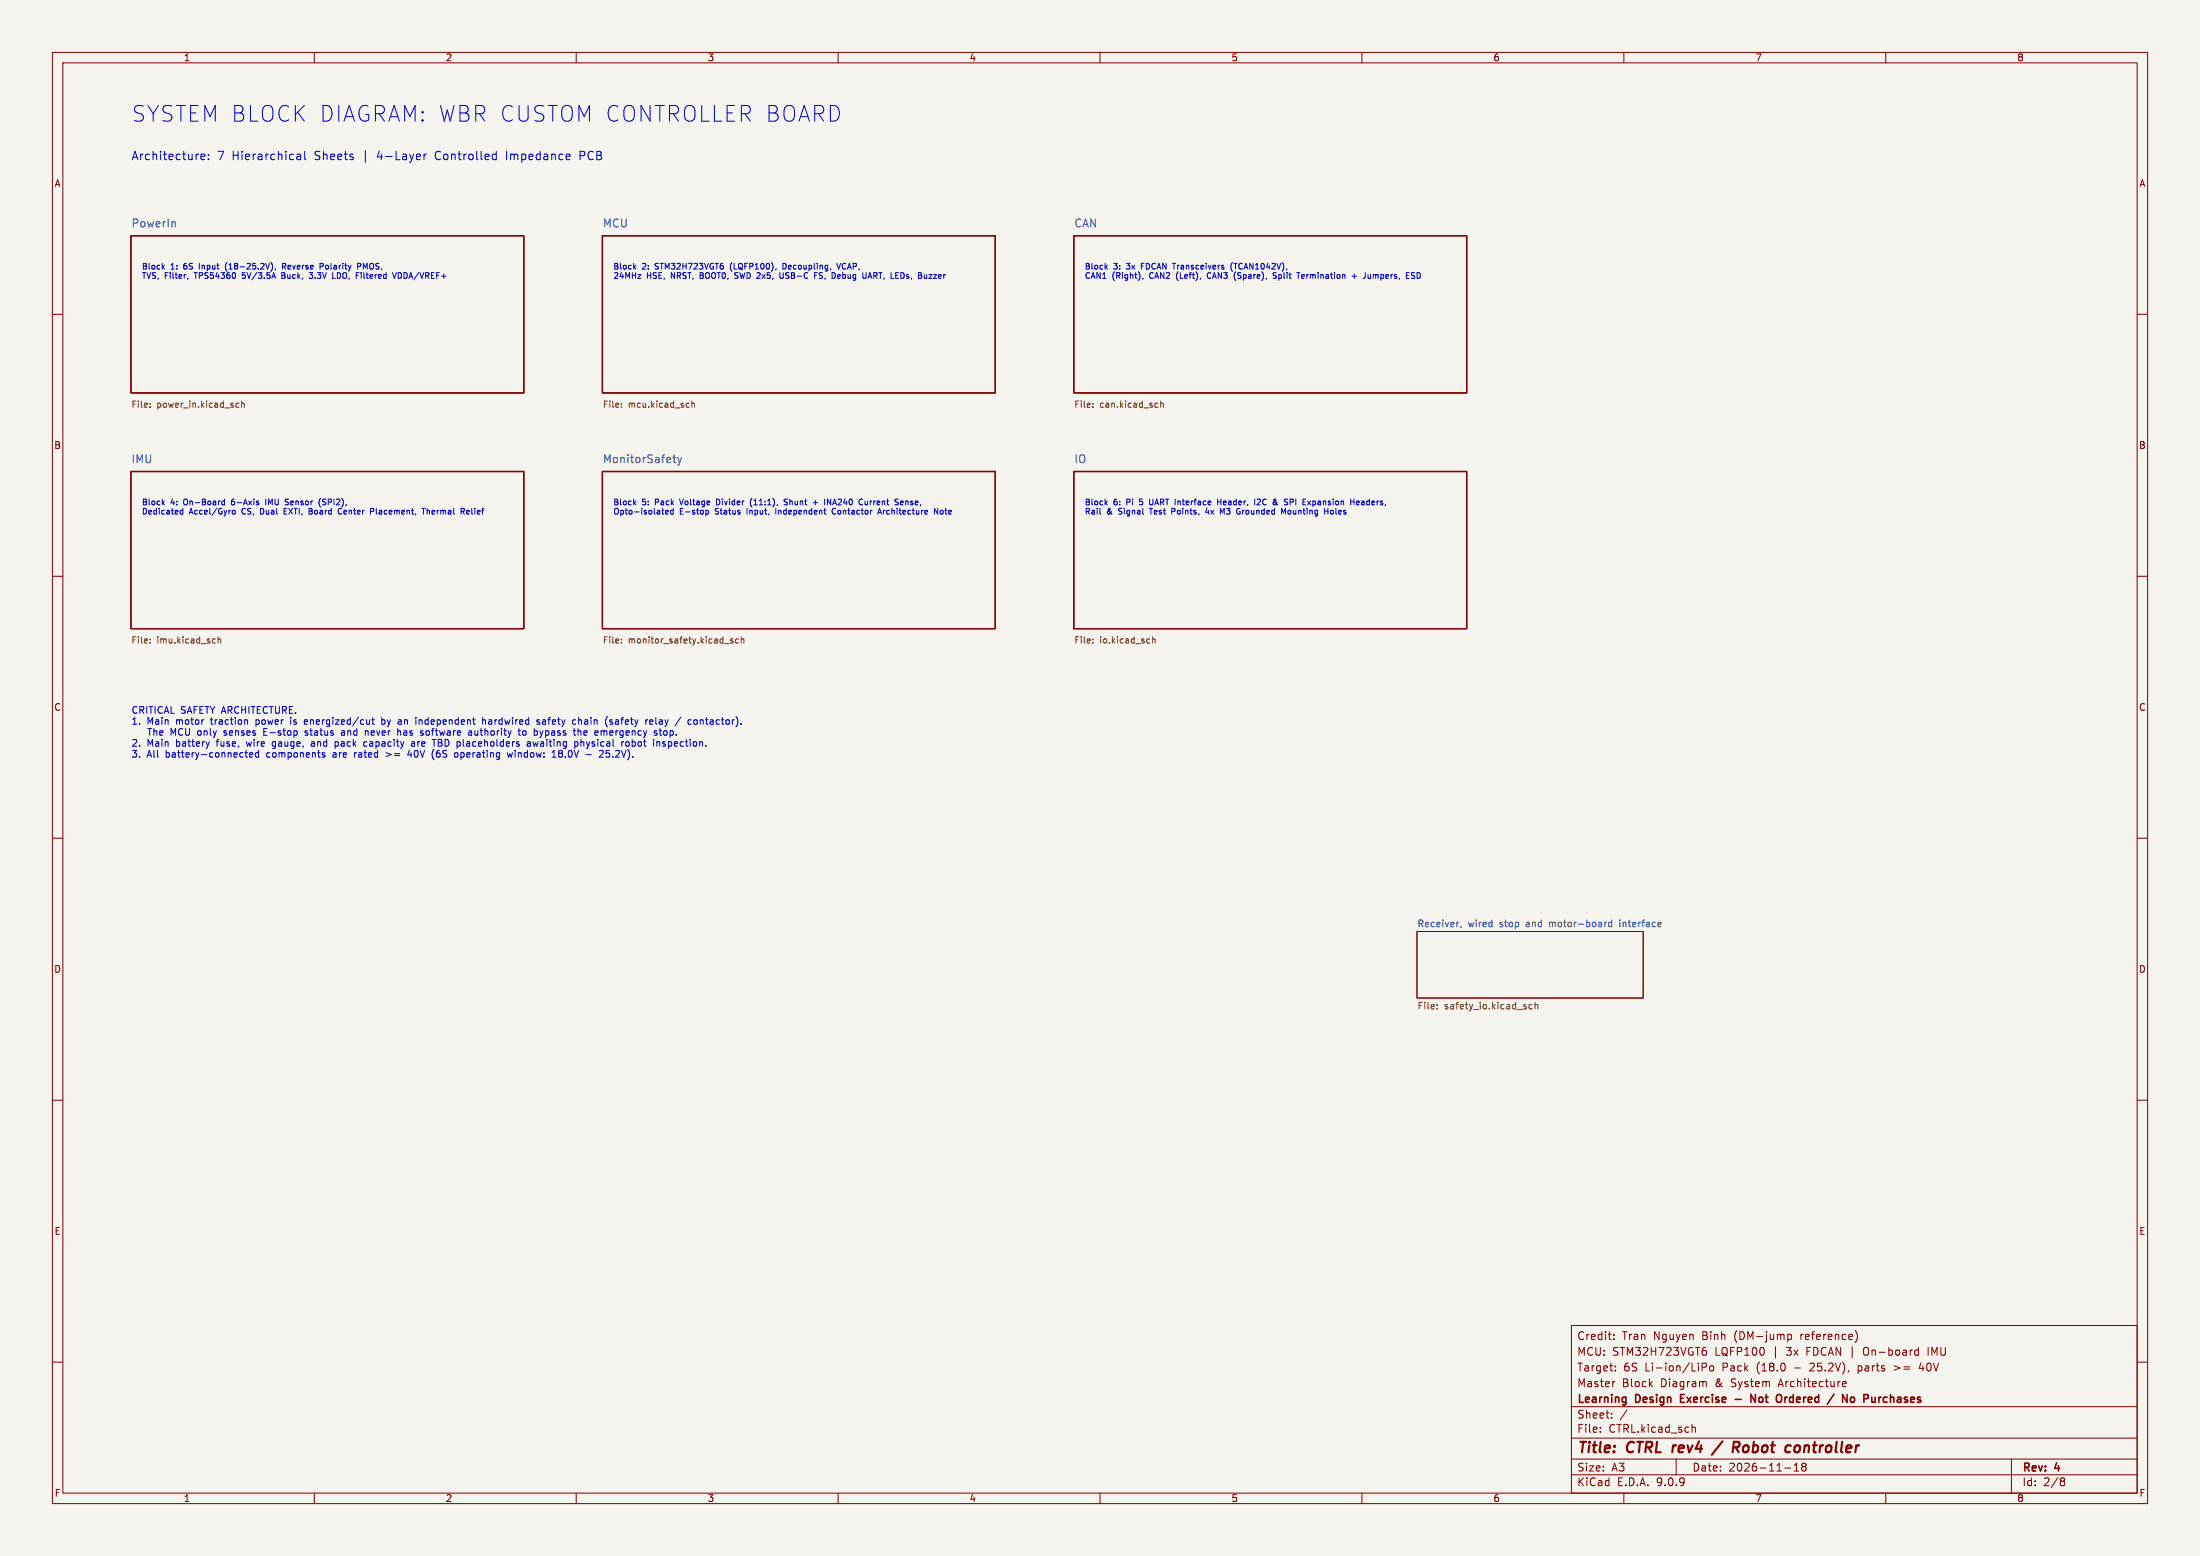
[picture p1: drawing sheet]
<svg xmlns="http://www.w3.org/2000/svg" width="420mm" height="297mm" viewBox="0 0 420 297" stroke-linecap="round" stroke-linejoin="round" font-family="sans-serif">
<path d="M0 0h420v297h-420z" fill="#f5f4ef" stroke="#f5f4ef" stroke-width=".19"/>
<g fill="none" stroke="#840000" stroke-width=".19">
<path d="M10 10h400v277h-400zM12 12h396v273h-396zM60 10v2M110 10v2M160 10v2M210 10v2M260 10v2M310 10v2M360 10v2M10 60h2M408 60h2M10 110h2"/>
<path d="M408 110h2M10 160h2M408 160h2M270.5 177.8h43.2v12.7h-43.2zM10 210h2M408 210h2M300 253h108v32h-108zM308.1 255.5v.2M308.1 254.8v.1M325.4 257.2h.3M325.5 257.8l.3 .2v.4l-.3 .3M341.3 254.7v1.5"/>
<path d="M341.3 254.8l.4-.1 .3 .3-.1 .6h-.6M354.2 254a1.76 1.76 0 0 1 0 2.2M355.8 257.4v1.1M365.8 257.7l.4 .1M366.2 257.2v1.5M366.2 258.6l-.4 .1M368.1 257.2v1.5M10 260h2M300 278.5h108M300 274.5h108M300 268.5h108M305.5 273.2v.2"/>
<path d="M305.5 272.5v.1M307.7 270.5v.2M307.7 269.8v.1M308.3 263.7l-.3 .1M308.4 261.5v.2M308.4 260.8v.1M310.6 269.1l-1.3 1.9M320 278.5v3M323 271.9v1.5M323 272.5l.2-.1 .4 .1 .1 .9M324.9 261l.8-.1 .1-.2-.1-.4-.2-.1h-.6v1.5M325.5 263.7l.2 .2v.8"/>
<path d="M326.5 260.8l.4-.1 .3 .3v.4l-.3 .3-.4-.1-.1-.2zM342.5 279.7l.4-.4v1.5M344.2 279.9l-.3 .3 .1 .4 .2 .2 .5-.1 .1-.2-.1-.4-.2-.2M344.2 279.9l-.3-.3 .3-.3 .5 .1 .1 .2-.3 .3M344.2 279.9h.3M351.7 263.9l.2-.2h.3l.2 .2v.1l-.7 .2M351.7 264.5l.2 .2 .5-.1M354.7 260.7v1.5M354.7 261.6l.2 .1M354.9 260.7l-.2 .1M361.6 260.7l1.1 .4-1.1 .4M366.7 260.1l-.3 1.1h.9"/>
<path d="M384 278.5v6.5M408 260h2M60 285v2M110 285v2M160 285v2M210 285v2M260 285v2M300 281.5h108M310 285v2M340.7 280.2h1.2M342.5 280.8h.9M360 285v2"/>
<path d="M393.6 282.1l.4 .1 .2 .2-.3 .3M393.6 282.7h.3M393.9 282.7l.2 .2 .1 .4-.2 .2-.4 .1"/>
</g>
<path d="M319.4 275.9l-.2 1.3M328.8 275.1l-2 2.6M331 275.2l1 .1a.58 .58 0 0 1-.4 1h-.7M331.4 276.3l.5 .9M343.5 276a.59 .59 0 0 0-.9 .3v.7a.53 .53 0 0 0 .9 0" fill="none" stroke="#840000" stroke-width=".4"/>
<path d="M320.8 266.9h.5M321.5 266.2h-.7v1.5h.7M331.3 267.1h1.1M335.1 266.2v1.5l-.8-1.5v1.5M340.8 266.7v1M341 266.7l-.2 .3M353.4 266.8l.4-.1 .2 .3-.1 .6h-.5M359.1 266.7l-.3 .1" fill="none" stroke="#840000" stroke-width=".3"/>
<path d="M25 45h75v30h-75zM115 45h75v30h-75zM205 45h75v30h-75zM25 90h75v30h-75zM115 90h75v30h-75zM205 90h75v30h-75z" fill="none" stroke="#840000" stroke-width=".25"/>
<g fill="none" stroke="#725600" stroke-width=".19">
<path d="M28.6 77.6v.1M28.6 77v.1M45.1 77.6l.5 .1M45.6 77l-.5 .1M46.1 77.1l.5-.1v.7M46.1 76.5v1.2M118.6 77.6v.1M118.6 77v.1M131.4 76.9l.2 .1M131.6 77.7h-.2M132.1 76.5v1.2M132.1 77.1l.4-.1 .1 .7"/>
<path d="M208.6 77.6v.1M208.6 77v.1M220.9 76.9l.1 .1M221 77.7h-.1M221.6 77.1l.4-.1 .1 .7M221.6 76.5v1.2M28.6 122v.1M28.6 122.6v.1M41 121.9l.1 .1M41.1 122.7h-.1M41.6 122.1l.5-.1v.7M41.6 121.5v1.2"/>
<path d="M118.6 122v.1M118.6 122.6v.1M139.9 122l-.3-.1-.2 .2 .1 .2 .4 .1v.3h-.5M141 122l-.4-.1-.2 .3 .1 .5h.5M141.5 122.1l.5-.1v.7M141.5 121.5v1.2M208.6 122v.1M208.6 122.6v.1M220 122.1l.5-.1v.7M220 121.5v1.2M274.4 192.5v.1M274.4 191.8v.1"/>
<path d="M292.5 191.8l-.4-.1-.2 .3 .1 .5h.5M293 191.9l.2-.2 .3 .1 .1 .8M293 191.3v1.3"/>
</g>
<g fill="none" stroke="#006464" stroke-width=".19">
<path d="M33.2 42.3l.3 .2v.8M128.5 87.3h.5M128.7 86.8v1.3l.3 .2M129.4 87.3l.3 1M129.7 88.3l-.3 .5M130.1 87.3l-.4 1M278.4 176h.1M279 176.8l-.2 .3M306.7 176l-.3 .3M307.7 176.1l-.4-.1-.2 .3 .1 .5h.5M307.7 175.6v1.3M309.3 175.6v.1"/>
<path d="M309.3 176v.9"/>
</g>
<g fill="none" stroke="#0000c2" stroke-width=".19">
<path d="M38.4 29.9l.7-.1-.1-.3-.4-.1-.2 .2v.8h.6M39.8 30.3v.2M39.8 29.5v.1M56.6 30.3l.3 .2 .5-.1M56.7 29.5h.6l.1 1M57.4 29.8l-.5 .1-.3 .2M58.2 28.9v1.4l.2 .2M80.9 29.4v1.1M81.4 29.4l-.3 .1-.2 .2M94.3 29.4l.4 .1M94.7 30.4l-.4 .1M94.7 28.9v1.6"/>
<path d="M110.7 29.7h.6M111.3 28.9h-.6v1.6M31.1 50.9l.3 .5M31.4 50.6l-.4 .5M35.9 53.1l-.1 .2M43.2 50.3l-.2 .5 .2 .8M51.7 50.1a1.26 1.26 0 0 1 0 1.7M52.2 52l.4 1.1M52.6 51.3l-.1 .2M53.8 52.6h.4M54.2 50.8l.3 .6M54.2 52h-.4v1.1h.4"/>
<path d="M54.4 50.3h-.5v1.1M54.4 50.8h-.5M59 53l.5 .1M59.7 52l-.4 .5h.2M61.1 50.8h.5l.1-.4-.6-.1v1.1M63.5 53.1h.5M68.3 50.8h.5v-.4l-.5-.1v1.1M69 52v.1M74.9 52l.4 1.1 .4-1.1M76.3 52h-.3v1.1h.3M121.1 50.9l.3 .5M121.4 50.6l-.4 .5"/>
<path d="M140.3 53.1h.4M140.3 52.5l.2 .1M148.9 52v.9l.2 .2 .4-.2v-.9M149.7 50.3h-.2v1.1h.2M155.5 52.6h.4M155.5 52v1.1M156.4 53.1h.1M158.6 51.3l-.1 .2M159.7 50.3l.4 1.1 .4-1.1M160.1 52.4l-.2 .2v.4l.2 .1M160.4 52.7l-.5 .1M165.8 52.8h.5"/>
<path d="M166.1 52l-.4 1.1M176.9 53l-.3 .1M176.9 52.4v.7M211.1 50.9l.3 .5M211.4 50.6l-.4 .5M218.2 53.1l-.1 .2M230.6 52.2l-.1 .5 .2 .4M235.3 50.1a1.26 1.26 0 0 0 0 1.7M235.6 53.1l.3 .5M243.1 52.5l.5 .2 .1 .2-.2 .2h-.5M247.5 52h.7M247.9 52v1.1"/>
<path d="M258.1 52.7h.9M258.5 52.3v.8M260.6 52v.8M261.2 52.4v.7l.4-.1M268.5 53.1h.5M268.5 52.6h.4M268.5 52h.5M270.1 52.1l-.5-.1-.2 .2 .1 .3 .5 .2v.3l-.6 .1M31.1 95.9l.3 .5M31.4 95.6l-.4 .5M34.9 97.5l-.3-.1-.2 .2 .1 .5h.4M34.9 97v1.1"/>
<path d="M42.9 95.7l-.3-.1-.3 .2 .1 .5h.5M42.9 95.3v1.1M44.4 97.5l.3-.1 .2 .2v.3l-.2 .2-.4-.2zM49.3 96l.1 .2-.1 .2M49.3 95.6l.1 .1M50.7 95.3v1.1M54.2 97.6h.4M54.4 96.3l.5 .1M54.5 95.7l.4 .1M54.8 97h-.6v1.1h.6M54.9 95.3l-.4 .1M59 98.1h.4"/>
<path d="M59 97.6h.4M59.4 97.6h.1M59.5 97.5l-.1 .1M61.2 95.1a1.26 1.26 0 0 0 0 1.7M64.6 97.3a.49 .49 0 0 0 0 .6 .49 .49 0 0 0 .6 .1M70.7 97h.5l.2 .2-.1 .4h-.6M80.5 97h.7M80.8 97v1.1M81.5 97v1.1M81.8 97.4l-.3 .1M88 97h.4l.2 .2-.1 .4h-.5M88.3 97.6l.3 .5"/>
<path d="M89.4 97.4l-.3 .2v.5h.3M89.6 97.7l-.5 .1M121.1 95.9l.3 .5M121.4 95.6l-.4 .5M126.3 97.4h.4M126.5 98.1h.2M127.1 97.8l.5-.1-.1-.2-.3-.1-.1 .2v.5h.4M128.5 97.5l-.3-.1-.2 .2 .1 .5h.4M128.5 97v1.1M129.7 95.3l.4 1.1M134.8 97.4v1.1M135.2 97.5v.5l-.4 .1"/>
<path d="M137.1 95.3h-.3v1.1h.3M143.6 95.1a1.26 1.26 0 0 0 0 1.7M148.1 97v1.1M150.3 95.3h-.4l-.2 .2 .1 .2 .5 .2v.4h-.6M155.2 95.9h.9M155.7 95.5v.9M157.4 95.3v1.1M158 96.4v-1.1l.6 1.1M159 97.2a.57 .57 0 0 0 .3 .9M164.5 95.3l.2 .1M164.7 96.3l-.2 .1M165.1 95.6v.6l.3 .2"/>
<path d="M167.5 98.1l.4-1.1 .4 1.1M167.6 97.8h.6M171.3 95.3h.2M171.4 95.9l.1 .2-.1 .2M171.9 96l.5-.1v-.2l-.4-.1-.1 .2v.5h.5M179 97v1.1l-.6-1.1v1.1M210 98.1h.1M211.1 95.9l.3 .5M211.4 95.6l-.4 .5M219.5 95.3v.9l.2 .2M223.7 97.6h.4M223.7 97v1.1"/>
<path d="M230.4 97l-.3 .8h.7M232.5 95.3v1.1M232.5 95.8h.6M233 97l.3 .8 .4-.8M233.1 95.3v1.1M236.5 97.7h.2v.3l-.2 .1M239.5 95.3v1.1M240.5 95.3l-.5 .1M240.6 95.7l-.7 .7h.7M243.6 96.2l.3 .2M243.8 95.8l-.2 .5M244.7 97l.3 .8 .4-.8v1.1"/>
<path d="M246.3 95.8h.4M246.7 95.3h-.4v1.1M249.6 95.6l.6 .8M250.2 95.6l-.6 .8M252.9 97.6h.6M253.5 97v1.1M254.1 97.5l-.1 .4 .3 .2M257.9 95.8h.6M258.5 95.3v1.1M259 96l.5-.1-.1-.2-.3-.1-.1 .2v.5h.4M43.1 139.5l-.4 .2 .1 .1 .3 .1M46.9 137.4l.4 .2v.7"/>
<path d="M50.4 139v1.3h.6M50.4 139.7h.4M55.5 137.4v.9M58.4 139.5l-.2 .2 .1 .1 .4 .2 .1 .2-.2 .1h-.4M58.5 137.4h-.2l-.2 .2 .1 .6 .3 .1M58.7 137.7l-.6 .1M65.7 139.5l.1 .8M65.8 139.8h-.5l-.1 .2 .1 .3h.5M70.2 139.5l.1 .8M70.5 137.4v.9M70.5 138.1l-.1 .2M71 137.4h.5"/>
<path d="M71.2 137v1.1l.3 .2M72.9 137.4h.5M72.9 138.2h.5M72.9 137v1.3M76.2 137.4h.2l.2 .2v.7M76.4 139.5l.1 .8M76.6 138.2l-.4 .1M76.6 137.7l-.4 .1M77.2 139.8l-.2 .2 .2 .3M77.2 139.5h-.1M80 137.4v.9M80.4 137.4l-.4 .1"/>
<path d="M81.4 139.5l-.1 .6 .1 .2h.3M90 139.5v.8M90 139.8h-.4M90.7 139.5v.8h.5M92.1 137.5l.2-.1h.3l.1 .9M92.1 137v1.3M98.9 139.5h.5M99.8 139.6l.2-.1 .4 .1v.5l-.1 .2h-.3l-.2-.1zM103 137.4h-.3l-.2 .2v.2l.5 .1v.3h-.5M103.7 139.5l-.4 .8M104 137.4h-.4M104 137.8h-.3l-.2 .1 .1 .3 .4 .1"/>
<path d="M109.5 137.4h.4M109.9 138.2l-.4 .1M110.5 137v1.3M110.8 137.4l-.3 .1M110.8 139.5l.1 .8M111.9 139.5h-.3l-.1 .2v.6h.4M112.1 139.8l-.6 .1M115.4 139.5h.4l.1 .8M116.9 137.4h-.3l-.2 .2 .1 .2 .4 .1v.3h-.5M124 137.8l.6-.1v-.3h-.4l-.2 .2 .1 .6h.5M126.8 139.5l-.1 .6 .2 .2h.3l.2-.2-.2-.6M132.7 137.4h.3l.1 .2v.5l-.4 .2"/>
<path d="M40 141.6l-.4 .8M42.7 140.3h.4M46.8 143.7h.5M47 143.2v1.1l.3 .2M47.6 144.1l.7-.1-.1-.3h-.4l-.2 .1 .1 .7h.5M49.4 143.7h-.4l-.3 .2 .2 .6h.5M49.4 143.2v1.3M52 142.8l.2 .1M52.1 141.6l-.1 .2 .1 .6M59.8 141.6h-.3M59.9 141.9h-.3l-.2 .2 .1 .3h.4M61.6 143.7h.4"/>
<path d="M61.6 144l.4 .2 .1 .1-.2 .2h-.4M64 141.6h.5M64 142.4h.5M64 141.6v1.3M67.7 143.7v.8M67.8 143.7l-.1 .2M70 141.6h-.3l-.3 .2 .1 .6h.5M73.7 143.7l1 .3-1 .4M78.2 143.2l-.4 .9h.8M78.6 141.6h.5v.8M79.1 141.9h-.4l-.2 .2 .2 .3h.4M82.7 144.8l.2 .2"/>
<path d="M87.3 143.7l.1 .6-.1 .2h-.3M90 140.3h-.4M96.8 143.7l.3 .8 .2-.6 .3 .6 .2-.8M99.1 140.3h.3M100.7 141.6h.5v.8M101.2 141.9h-.4l-.2 .2 .2 .3h.4M101.7 141.6l.3 .8 .2-.6M105.4 144.5h.7M105.8 143.2v1.3M106.8 143.7l.1 .1-.3 .2v.3l.3 .2M110.2 141.6l.1 .2v.5l-.2 .1h-.4M110.9 141.1v1.3"/>
<path d="M111.4 141.6h-.3l-.2 .1M111.9 144h1M115.2 143.6l-.8 .9h.8M115.7 144.4l.5 .1M115.7 143.2v.6l.2-.1M119.6 141.6l-.2 .6 .3 .2h.3l.1-.2-.1-.6M125.9 141.6v.8M126.1 140.3h.2M126.5 142.4h.4M126.9 141.6l-.4 .2 .1 .1 .3 .1"/>
</g>
<text font-size="4.2" fill="#0000c2" x="25" y="23.5">SYSTEM BLOCK DIAGRAM: WBR CUSTOM CONTROLLER BOARD</text>
<g font-size="2.8" fill="#840000">
<text x="301" y="277.9">Title:</text>
<text x="310.6" y="277.9">CTRL</text>
<text x="320.1" y="277.9">rev4</text>
<text x="328.8" y="277.9">/</text>
<text x="333.2" y="277.9">Robot</text>
<text x="344.1" y="277.9">controller</text>
</g>
<g font-size="2.2" fill="#0000c2">
<text x="25" y="30.8">Architecture:</text>
<text x="41.4" y="30.8">7</text>
<text x="44.3" y="30.8">Hierarchical</text>
<text x="60.2" y="30.8">Sheets</text>
<text x="69.4" y="30.8">|</text>
<text x="72.3" y="30.8">4-Layer</text>
<text x="83.5" y="30.8">Controlled</text>
<text x="97.2" y="30.8">Impedance</text>
<text x="111.4" y="30.8">PCB</text>
</g>
<g font-size="2.1" fill="#006464">
<text x="25" y="43.5">PowerIn</text>
<text x="115" y="43.5">MCU</text>
<text x="205" y="43.5">CAN</text>
<text x="25" y="88.5">IMU</text>
<text x="115" y="88.5">MonitorSafety</text>
<text x="205" y="88.5">IO</text>
</g>
<g font-size="2.1" fill="#840000">
<text x="301" y="256">Credit:</text>
<text x="309.6" y="256">Tran</text>
<text x="315.7" y="256">Nguyen</text>
<text x="325.1" y="256">Binh</text>
<text x="331.3" y="256">(DM-jump</text>
<text x="344.1" y="256">reference)</text>
<text x="301" y="262">Target:</text>
<text x="301" y="259">MCU: STM32H723VGT6</text>
<text x="309.9" y="262">6S</text>
<text x="314.1" y="262">Li-ion/LiPo</text>
<text x="327.4" y="259">LQFP100</text>
<text x="329" y="262">Pack</text>
<text x="335.6" y="262">(18.0</text>
<text x="338.6" y="259">|</text>
<text x="341.3" y="259">3x</text>
<text x="342.9" y="262">-</text>
<text x="345.3" y="259">FDCAN</text>
<text x="346.1" y="262">25.2V),</text>
<text x="353.7" y="259">|</text>
<text x="355.4" y="262">parts</text>
<text x="356.4" y="259">On-board</text>
<text x="362.4" y="262">&gt;=</text>
<text x="367.4" y="262">40V</text>
<text x="368.9" y="259">IMU</text>
<text x="301" y="268.2">Learning</text>
<text x="301" y="265">Master</text>
<text x="309.6" y="265">Block</text>
<text x="312.3" y="268.2">Design</text>
<text x="317.1" y="265">Diagram</text>
<text x="321.5" y="268.2">Exercise</text>
<text x="327.6" y="265">&amp;</text>
<text x="330.8" y="265">System</text>
<text x="336.1" y="268.2">Not</text>
<text x="340" y="265">Architecture</text>
<text x="341.6" y="268.2">Ordered</text>
<text x="352.1" y="268.2">/</text>
<text x="355.4" y="268.2">No</text>
<text x="360.1" y="268.2">Purchases</text>
<text x="301" y="273.7">File:</text>
<text x="301" y="271">Sheet:</text>
<text x="307.1" y="273.7">CTRL.kicad_sch</text>
<text x="301" y="281.1">Size:</text>
<text x="307.6" y="281.1">A3</text>
<text x="323" y="281.1">Date:</text>
<text x="330" y="281.1">2026-11-18</text>
<text x="386" y="281.3">Rev:</text>
<text x="392.4" y="281.3">4</text>
<text x="301" y="283.9">KiCad</text>
<text x="308.7" y="283.9">E.D.A.</text>
<text x="316.3" y="283.9">9.0.9</text>
<text x="386" y="283.9">Id:</text>
<text x="390.1" y="283.9">2/8</text>
</g>
<g font-size="1.8" fill="#840000">
<text x="35" y="11.9">1</text>
<text x="85" y="11.9">2</text>
<text x="135" y="11.9">3</text>
<text x="185" y="11.9">4</text>
<text x="235" y="11.9">5</text>
<text x="285" y="11.9">6</text>
<text x="335" y="11.9">7</text>
<text x="385" y="11.9">8</text>
<text x="10.3" y="35.9">A</text>
<text x="408.3" y="35.9">A</text>
<text x="10.3" y="85.9">B</text>
<text x="408.2" y="85.9">B</text>
<text x="10.3" y="135.9">C</text>
<text x="408.2" y="135.9">C</text>
<text x="10.3" y="185.9">D</text>
<text x="408.2" y="185.9">D</text>
<text x="10.3" y="235.9">E</text>
<text x="408.3" y="235.9">E</text>
<text x="10.3" y="285.9">F</text>
<text x="35" y="286.9">1</text>
<text x="85" y="286.9">2</text>
<text x="135" y="286.9">3</text>
<text x="185" y="286.9">4</text>
<text x="235" y="286.9">5</text>
<text x="285" y="286.9">6</text>
<text x="335" y="286.9">7</text>
<text x="385" y="286.9">8</text>
<text x="408.3" y="285.9">F</text>
</g>
<g font-size="1.8" fill="#0000c2">
<text x="25" y="136.4">CRITICAL SAFETY ARCHITECTURE.</text>
<text x="25" y="138.5">1.</text>
<text x="25" y="142.7">2.</text>
<text x="28" y="138.5">Main</text>
<text x="28" y="142.7">Main</text>
<text x="28.6" y="140.6">The</text>
<text x="33" y="140.6">MCU only</text>
<text x="33.7" y="138.5">motor</text>
<text x="33.7" y="142.7">battery</text>
<text x="40.5" y="138.5">traction</text>
<text x="41.6" y="142.7">fuse,</text>
<text x="43.6" y="140.6">senses</text>
<text x="47.5" y="142.7">wire</text>
<text x="49.3" y="138.5">power</text>
<text x="51.3" y="140.6">E-stop</text>
<text x="52.6" y="142.7">gauge,</text>
<text x="56.1" y="138.5">is</text>
<text x="58.9" y="138.5">energized/cut</text>
<text x="59.4" y="140.6">status</text>
<text x="60.2" y="142.7">and</text>
<text x="64.9" y="142.7">pack</text>
<text x="66.6" y="140.6">and</text>
<text x="70.7" y="142.7">capacity</text>
<text x="71.3" y="140.6">never</text>
<text x="73.9" y="138.5">by</text>
<text x="77.2" y="138.5">an</text>
<text x="77.7" y="140.6">has</text>
<text x="80" y="142.7">are</text>
<text x="80.8" y="138.5">independent</text>
<text x="82.3" y="140.6">software</text>
<text x="84.2" y="142.7">TBD placeholders</text>
<text x="91.6" y="140.6">authority</text>
<text x="93.7" y="138.5">hardwired</text>
<text x="101.4" y="140.6">to</text>
<text x="102.6" y="142.7">awaiting</text>
<text x="104.3" y="138.5">safety</text>
<text x="104.5" y="140.6">bypass</text>
<text x="111.3" y="138.5">chain</text>
<text x="111.9" y="142.7">physical</text>
<text x="112.3" y="140.6">the</text>
<text x="116.6" y="140.6">emergency</text>
<text x="117.8" y="138.5">(safety</text>
<text x="121.1" y="142.7">robot</text>
<text x="125.6" y="138.5">relay</text>
<text x="127.3" y="142.7">inspection.</text>
<text x="128.1" y="140.6">stop.</text>
<text x="131.6" y="138.5">/</text>
<text x="134.1" y="138.5">contactor).</text>
<text x="25" y="144.8">3.</text>
<text x="28" y="144.8">All</text>
<text x="31.7" y="144.8">battery-connected</text>
<text x="51.2" y="144.8">components</text>
<text x="64" y="144.8">are</text>
<text x="68.3" y="144.8">rated</text>
<text x="74.5" y="144.8">&gt;=</text>
<text x="78.9" y="144.8">40V</text>
<text x="83.7" y="144.8">(6S</text>
<text x="88.2" y="144.8">operating</text>
<text x="98.5" y="144.8">window:</text>
<text x="107.2" y="144.8">18.0V</text>
<text x="116.6" y="144.8">25.2V).</text>
</g>
<g font-size="1.8" fill="#006464">
<text x="270.5" y="177">Receiver,</text>
<text x="280.3" y="177">wired</text>
<text x="286.4" y="177">stop</text>
<text x="291.6" y="177">and</text>
<text x="296.2" y="177">motor-board</text>
<text x="309.9" y="177">interface</text>
</g>
<g font-size="1.8" fill="#725600">
<text x="270.5" y="193">File:</text>
<text x="275.7" y="193">safety_io.kicad_sch</text>
</g>
<g font-size="1.7" fill="#725600">
<text x="25" y="78.2">File:</text>
<text x="30" y="78.2">power_in.kicad_sch</text>
<text x="115" y="78.2">File:</text>
<text x="120" y="78.2">mcu.kicad_sch</text>
<text x="205" y="78.2">File:</text>
<text x="210" y="78.2">can.kicad_sch</text>
<text x="25" y="123.2">File:</text>
<text x="30" y="123.2">imu.kicad_sch</text>
<text x="115" y="123.2">File:</text>
<text x="120" y="123.2">monitor_safety.kicad_sch</text>
<text x="205" y="123.2">File:</text>
<text x="210" y="123.2">io.kicad_sch</text>
</g>
<g font-size="1.5" fill="#0000c2">
<text x="27" y="51.6">Block</text>
<text x="27" y="53.4">TVS, Filter,</text>
<text x="32.6" y="51.6">1:</text>
<text x="35.2" y="51.6">6S</text>
<text x="37.3" y="53.4">TPS54360</text>
<text x="38.4" y="51.6">Input</text>
<text x="43.6" y="51.6">(18-25.2V),</text>
<text x="46.6" y="53.4">5V/3.5A</text>
<text x="54.4" y="53.4">Buck,</text>
<text x="54.7" y="51.6">Reverse</text>
<text x="59.9" y="53.4">3.3V</text>
<text x="62.2" y="51.6">Polarity</text>
<text x="64.6" y="53.4">LDO,</text>
<text x="69.3" y="53.4">Filtered</text>
<text x="69.6" y="51.6">PMOS,</text>
<text x="76.6" y="53.4">VDDA/VREF+</text>
<text x="117" y="51.6">Block</text>
<text x="117" y="53.4">24MHz</text>
<text x="122.6" y="51.6">2:</text>
<text x="123.5" y="53.4">HSE,</text>
<text x="125.2" y="51.6">STM32H723VGT6</text>
<text x="128.3" y="53.4">NRST,</text>
<text x="134" y="53.4">BOOT0,</text>
<text x="139.8" y="51.6">(LQFP100),</text>
<text x="140.9" y="53.4">SWD 2x5,</text>
<text x="150" y="53.4">USB-C</text>
<text x="150.1" y="51.6">Decoupling,</text>
<text x="156.8" y="53.4">FS,</text>
<text x="160.4" y="53.4">Debug</text>
<text x="160.7" y="51.6">VCAP,</text>
<text x="166.5" y="53.4">UART, LEDs,</text>
<text x="177.6" y="53.4">Buzzer</text>
<text x="207" y="51.6">Block</text>
<text x="207" y="53.4">CAN1</text>
<text x="212.3" y="53.4">(Right),</text>
<text x="212.6" y="51.6">3:</text>
<text x="215.2" y="51.6">3x</text>
<text x="218.2" y="51.6">FDCAN Transceivers</text>
<text x="219.6" y="53.4">CAN2</text>
<text x="224.9" y="53.4">(Left),</text>
<text x="231.1" y="53.4">CAN3</text>
<text x="235.8" y="51.6">(TCAN1042V),</text>
<text x="236.4" y="53.4">(Spare),</text>
<text x="244.1" y="53.4">Split</text>
<text x="249" y="53.4">Termination</text>
<text x="259.7" y="53.4">+</text>
<text x="262.1" y="53.4">Jumpers,</text>
<text x="270.5" y="53.4">ESD</text>
<text x="27" y="96.6">Block</text>
<text x="27" y="98.4">Dedicated</text>
<text x="32.6" y="96.6">4:</text>
<text x="35.2" y="96.6">On-Board</text>
<text x="36.1" y="98.4">Accel/Gyro</text>
<text x="44.6" y="96.6">6-Axis</text>
<text x="46.3" y="98.4">CS,</text>
<text x="50.1" y="98.4">Dual</text>
<text x="51.3" y="96.6">IMU</text>
<text x="54.8" y="98.4">EXTI,</text>
<text x="55.3" y="96.6">Sensor</text>
<text x="59.8" y="98.4">Board</text>
<text x="61.9" y="96.6">(SPI2),</text>
<text x="65.7" y="98.4">Center</text>
<text x="72" y="98.4">Placement,</text>
<text x="82.2" y="98.4">Thermal</text>
<text x="89.8" y="98.4">Relief</text>
<text x="117" y="96.6">Block</text>
<text x="117" y="98.4">Opto-isolated</text>
<text x="122.6" y="96.6">5:</text>
<text x="125.2" y="96.6">Pack</text>
<text x="129.8" y="98.4">E-stop</text>
<text x="130.2" y="96.6">Voltage</text>
<text x="136.7" y="98.4">Status</text>
<text x="137.4" y="96.6">Divider</text>
<text x="143" y="98.4">Input,</text>
<text x="144.1" y="96.6">(11:1),</text>
<text x="148.7" y="98.4">Independent</text>
<text x="150.8" y="96.6">Shunt</text>
<text x="159" y="96.6">INA240</text>
<text x="159.7" y="98.4">Contactor</text>
<text x="165.8" y="96.6">Current</text>
<text x="168.8" y="98.4">Architecture</text>
<text x="172.9" y="96.6">Sense,</text>
<text x="179.7" y="98.4">Note</text>
<text x="207" y="96.6">Block</text>
<text x="207" y="98.4">Rail</text>
<text x="211.3" y="98.4">&amp;</text>
<text x="212.6" y="96.6">6:</text>
<text x="213.7" y="98.4">Signal</text>
<text x="215.2" y="96.6">Pi</text>
<text x="217.9" y="96.6">5</text>
<text x="219.9" y="98.4">Test</text>
<text x="220" y="96.6">UART Interface</text>
<text x="224.3" y="98.4">Points,</text>
<text x="231" y="98.4">4x</text>
<text x="233.5" y="96.6">Header,</text>
<text x="234" y="98.4">M3</text>
<text x="237.4" y="98.4">Grounded</text>
<text x="240.8" y="96.6">I2C</text>
<text x="244.6" y="96.6">&amp;</text>
<text x="246.2" y="98.4">Mounting</text>
<text x="247" y="96.6">SPI</text>
<text x="250.8" y="96.6">Expansion</text>
<text x="254.7" y="98.4">Holes</text>
<text x="260.1" y="96.6">Headers,</text>
</g>
</svg>
